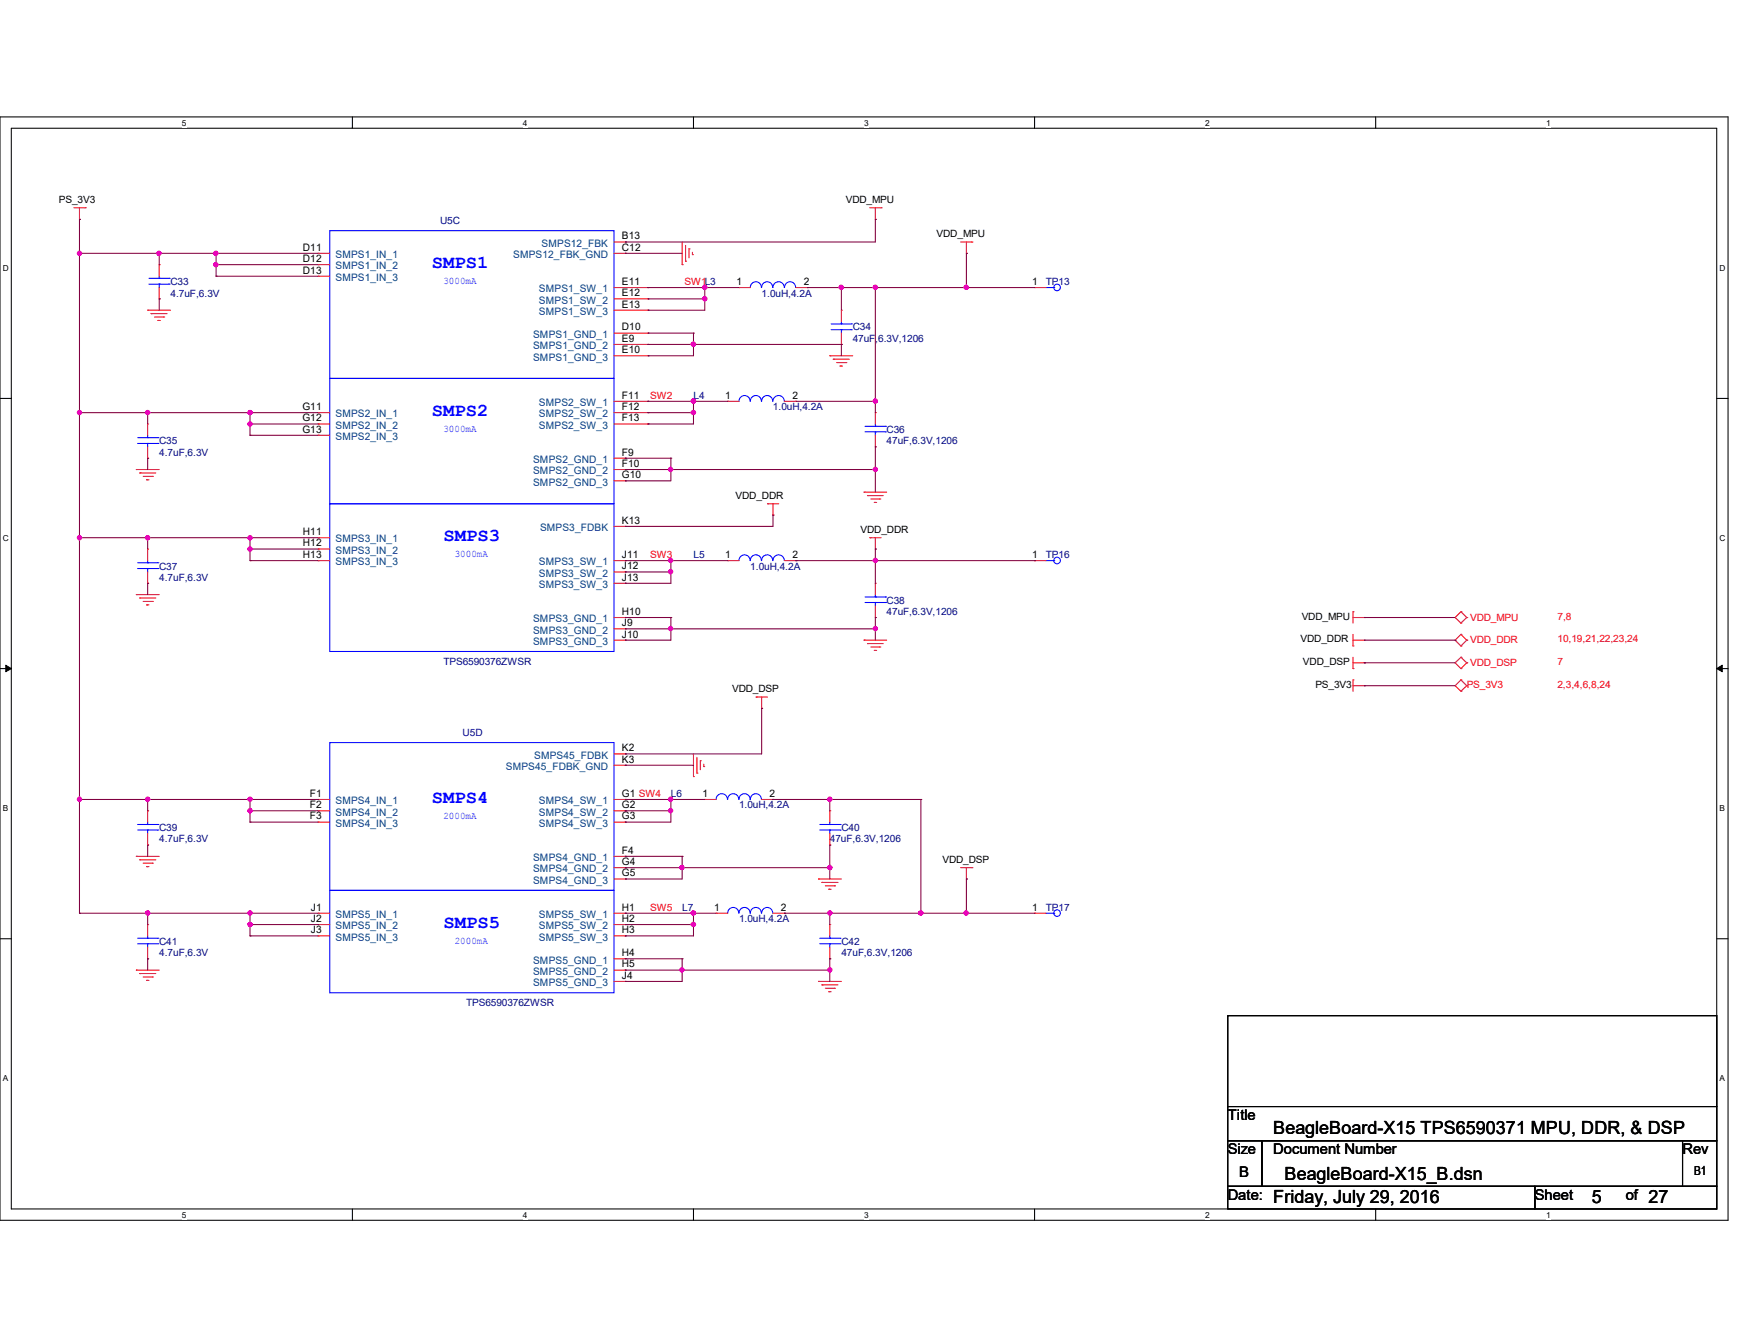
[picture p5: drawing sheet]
<svg xmlns="http://www.w3.org/2000/svg" width="279mm" height="216mm" viewBox="0 0 279 216" stroke-linecap="round" stroke-linejoin="round" font-family="sans-serif">
<path d="M0 18.8h278v177.4h-278zM1.8 20.6h274.3v173.8h-274.3z" fill="none" stroke="#000" stroke-width=".17"/>
<g fill="#fff">
<path d="M29.3 19h.7v1.5h-.7z"/>
<path d="M29.3 194.6h.7v1.4h-.7z"/>
</g>
<path d="M56.7 18.8v1.8M56.7 194.4v1.8" fill="none" stroke="#000" stroke-width=".17"/>
<g fill="#fff">
<path d="M84.1 19h.7v1.5h-.7z"/>
<path d="M84.1 194.6h.7v1.4h-.7z"/>
</g>
<path d="M111.5 18.8v1.8M111.5 194.4v1.8" fill="none" stroke="#000" stroke-width=".17"/>
<g fill="#fff">
<path d="M139 19h.7v1.5h-.7z"/>
<path d="M139 194.6h.7v1.4h-.7z"/>
</g>
<path d="M166.4 18.8v1.8M166.4 194.4v1.8" fill="none" stroke="#000" stroke-width=".17"/>
<g fill="#fff">
<path d="M193.8 19h.8v1.5h-.8z"/>
<path d="M193.8 194.6h.8v1.4h-.8z"/>
</g>
<path d="M221.3 18.8v1.8M221.3 194.4v1.8" fill="none" stroke="#000" stroke-width=".17"/>
<g fill="#fff">
<path d="M248.7 19h.7v1.5h-.7z"/>
<path d="M248.7 194.6h.7v1.4h-.7z"/>
<path d="M.5 42.3h.9v1.5h-.9z"/>
<path d="M276.6 42.3h.9v1.5h-.9z"/>
<path d="M.5 85.8h.9v1.4h-.9z"/>
<path d="M276.6 85.8h.9v1.4h-.9z"/>
</g>
<path d="M0 64.1h1.8M276.1 64.1h1.9" fill="none" stroke="#000" stroke-width=".17"/>
<g fill="#fff">
<path d="M.5 129.2h.8v1.5h-.8z"/>
<path d="M276.6 129.2h.9v1.5h-.9z"/>
</g>
<path d="M0 107.5h1.8M276.1 107.5h1.9" fill="none" stroke="#000" stroke-width=".17"/>
<path d="M.9 106.9l.9 .6-.9 .5zM276.1 107.5l.9-.6v1.1z" fill="#000" stroke="#000" stroke-width=".16"/>
<g fill="#fff">
<path d="M.5 172.6h.8v1.5h-.8z"/>
<path d="M276.6 172.6h.9v1.5h-.9z"/>
</g>
<path d="M0 150.9h1.8M276.1 150.9h1.9M197.5 163.3h78.6v14.6h-78.6zM197.5 177.9h78.6v5.5h-78.6zM197.5 183.4h5.5v7.3h-5.5zM197.5 190.7h49.4v3.7h-49.4zM203 183.4h67.6v7.3h-67.6zM246.9 190.7h29.2v3.7h-29.2zM270.6 183.4h5.5v7.3h-5.5z" fill="none" stroke="#000" stroke-width=".17"/>
<g fill="none" stroke="#f00" stroke-width=".17">
<path d="M11.9 33.4h1.8M12.8 35.3h.1M12.8 33.4v1.9M13.7 33.4h.1M98.8 38.9h1.8M100.6 38.9h.1M109.7 38.9v3.6M110.3 39.5v2.5M139.9 33.4h1.8M140.8 35.3h.1M140.8 33.4v1.9M141.7 33.4h.1"/>
<path d="M154.5 38.9h1.8M155.4 38.9v1.8M156.3 38.9h.1M23.7 49.9h.1M23.7 49.9h3.7M24.3 50.4h.1M24.3 50.4h2.6M24.8 51h1.5M25.4 51.5h.1M25.4 51.5h.4M25.6 42.5h.1M25.6 48h.1"/>
<path d="M25.6 42.5v1.9M25.6 46.2v1.8M26.3 51h.1M51.2 40.7h.1M51.2 42.5h.1M51.2 44.4h.1M51.2 40.7h1.8M51.2 42.5h1.8M51.2 44.4h1.8M98.8 49.9h5.4M98.8 57.2h5.4M98.8 46.2h5.4"/>
<path d="M98.8 40.7h1.8M98.8 48h5.4M98.8 53.6h5.4M98.8 55.4h5.4M100.6 40.7h.1M104.2 46.2h.1M104.2 48h.1M104.2 49.9h.1M104.2 53.6h.1M104.2 55.4h.1M104.2 57.2h.1M109.7 42.5h.1"/>
<path d="M110.3 42h.1M110.8 40h.1M110.8 40v1.4M111.4 40.9h.1M111.4 40.6v.3M118.9 46.2h.1M118.9 46.2h1.8M128 46.2h1.8M129.8 46.2h.1M133.5 57.2h.1M133.5 57.2h3.7M134 57.7h.1"/>
<path d="M134 57.7h2.6M134.6 58.3h1.5M135.1 58.8h.1M135.1 58.8h.4M135.3 49.9h.1M135.3 55.4h.1M135.3 49.9v1.8M135.3 53.6v1.8M136.1 58.3h.1M155.4 40.7h.1M166.4 46.2h.1M166.4 46.2h1.8"/>
<path d="M21.9 75.5h.1M21.9 75.5h3.7M22.5 76h.1M22.5 76h2.6M23 76.6h1.5M23.6 77.1h.1M23.6 77.1h.4M23.7 68.2h.1M23.7 73.7h.1M23.7 68.2v1.8M23.7 71.8v1.9M24.5 76.6h.1"/>
<path d="M51.2 66.3h.1M51.2 68.2h.1M51.2 70h.1M51.2 66.3h1.8M51.2 68.2h1.8M51.2 70h1.8M98.8 75.5h1.8M98.8 64.5h5.4M98.8 66.3h5.4M98.8 68.2h5.4M98.8 73.7h1.8M98.8 77.3h1.8"/>
<path d="M100.6 73.7h.1M100.6 75.5h.1M100.6 77.3h.1M104.2 64.5h.1M104.2 66.3h.1M104.2 68.2h.1M117.1 64.5h.1M117.1 64.5h1.8M126.2 64.5h1.8M128 64.5h.1M139 79.1h.1M139 79.1h3.6"/>
<path d="M139.5 79.7h.1M139.5 79.7h2.6M140.8 66.3h.1M140.8 71.8h.1M140.8 66.3v1.9M140.8 70v1.8M21.9 95.6h.1M21.9 95.6h3.7M22.5 96.1h.1M22.5 96.1h2.6M23 96.7h1.5M23.6 97.2h.1"/>
<path d="M23.6 97.2h.4M23.7 88.3h.1M23.7 93.8h.1M23.7 88.3v1.8M23.7 91.9v1.9M24.5 96.7h.1M51.2 86.4h.1M51.2 88.3h.1M51.2 90.1h.1M51.2 86.4h1.8M51.2 90.1h1.8M51.2 88.3h1.8"/>
<path d="M98.8 99.3h1.8M98.8 90.1h1.8M98.8 84.6h1.8M98.8 91.9h1.8M98.8 93.8h1.8M100.6 84.6h.1M100.6 90.1h.1M100.6 91.9h.1M100.6 93.8h.1M100.6 99.3h.1M117.1 90.1h.1M117.1 90.1h1.8"/>
<path d="M123.4 81h.1M123.4 81h1.9M124.3 82.8h.1M124.3 81v1.8M126.2 90.1h1.8M128 90.1h.1M139.9 86.4h.1M139.9 86.4h1.8M140.1 80.2h1.4M140.6 80.8h.1M140.6 80.8h.4M140.8 88.3h.1"/>
<path d="M140.8 93.8h.1M140.8 99.3h.1M140.8 86.4v1.9M140.8 93.8v1.8M140.8 97.4v1.9M141.5 80.2h.1M166.4 90.1h.1M166.4 90.1h1.8M217.6 98.3h.1M217.6 98.3v1.9M217.6 99.3h1.9M219.5 99.3h.1"/>
<path d="M235 98.3h.1M235 98.3l-.9 1 .9 .9M235 98.3l.9 1M235.9 99.3h.1M235.9 99.3l-.9 .9M98.8 102.9h1.8M98.8 101.1h1.8M100.6 101.1h.1M100.6 102.9h.1M121.6 112.1h.1M121.6 112.1h1.8M122.5 113.9h.1"/>
<path d="M122.5 112.1v1.8M139 102.9h.1M139 102.9h3.6M139.5 103.5h.1M139.5 103.5h2.6M140.1 104h1.4M140.6 104.6h.1M140.6 104.6h.4M141.5 104h.1M217.6 109.3h.1M217.6 107.5h.1M217.6 103.8h.1"/>
<path d="M217.6 102.9h1.9M217.6 110.2h1.9M217.6 102v1.8M217.6 105.7v1.8M217.6 109.3v1.8M217.6 106.6h1.9M219.5 110.2h.1M219.5 106.6h.1M219.5 102.9h.1M235 109.3h.1M235 111.1h.1M235 100.2h.1"/>
<path d="M235 105.7h.1M235 107.5h.1M235 102h.1M235 103.8h.1M235 109.3l-.9 .9 .9 .9M235 109.3l.9 .9M235 105.7l-.9 .9 .9 .9M235 105.7l.9 .9M235 102l-.9 .9 .9 .9M235 102l.9 .9M235.9 110.2h.1M235.9 106.6h.1"/>
<path d="M235.9 102.9h.1M235.9 110.2l-.9 .9M235.9 106.6l-.9 .9M235.9 102.9l-.9 .9M21.9 137.7h.1M21.9 137.7h3.7M22.5 138.2h.1M22.5 138.2h2.6M23 138.8h1.5M23.6 139.3h.1M23.6 139.3h.4M23.7 130.3h.1"/>
<path d="M23.7 135.8h.1M23.7 130.3v1.9M23.7 134v1.8M24.5 138.8h.1M51.2 128.5h.1M51.2 130.3h.1M51.2 132.2h.1M51.2 128.5h1.8M51.2 130.3h1.8M51.2 132.2h1.8M98.8 137.7h1.8M98.8 139.5h1.8"/>
<path d="M98.8 121.2h1.8M98.8 123h1.8M98.8 128.5h1.8M98.8 130.3h1.8M98.8 132.2h1.8M100.6 121.2h.1M100.6 123h.1M100.6 128.5h.1M100.6 130.3h.1M100.6 132.2h.1M100.6 137.7h.1M100.6 139.5h.1"/>
<path d="M111.5 124.8h.1M111.5 121.2v3.6M112.1 124.3h.1M112.1 121.8v2.5M112.6 122.3h.1M112.6 122.3v1.4M113.2 123.2h.1M113.2 122.9v.3M113.4 128.5h.1M113.4 128.5h1.8M122.5 128.5h1.8M124.3 128.5h.1"/>
<path d="M133.5 130.3h.1M133.5 135.8h.1M133.5 130.3v1.9M133.5 134v1.8M154.5 139.5h1.8M155.4 139.5v1.8M156.3 139.5h.1M21.9 156h.1M21.9 156h3.7M22.5 156.5h.1M22.5 156.5h2.6M23 157.1h1.5"/>
<path d="M23.6 157.6h.1M23.6 157.6h.4M23.7 148.6h.1M23.7 154.1h.1M23.7 148.6v1.9M23.7 152.3v1.8M24.5 157.1h.1M51.2 146.8h.1M51.2 148.6h.1M51.2 150.5h.1M51.2 146.8h1.8M51.2 148.6h1.8"/>
<path d="M51.2 150.5h1.8M98.8 157.8h1.8M98.8 156h1.8M98.8 141.3h1.8M98.8 146.8h1.8M98.8 148.6h1.8M98.8 150.5h1.8M98.8 154.1h1.8M100.6 141.3h.1M100.6 146.8h.1M100.6 148.6h.1M100.6 150.5h.1"/>
<path d="M100.6 154.1h.1M100.6 156h.1M100.6 157.8h.1M115.2 146.8h.1M115.2 146.8h1.9M124.3 146.8h1.9M126.2 146.8h.1M131.7 157.8h.1M131.7 141.3h.1M131.7 157.8h3.6M131.7 141.3h3.6M132.2 158.3h.1"/>
<path d="M132.2 141.9h.1M132.2 158.3h2.6M132.2 141.9h2.6M132.8 158.9h1.4M132.8 142.4h1.4M133.3 159.4h.1M133.3 143h.1M133.3 159.4h.4M133.3 143h.4M133.5 148.6h.1M133.5 154.1h.1M133.5 148.6v1.9"/>
<path d="M133.5 152.3v1.8M134.2 158.9h.1M134.2 142.4h.1M155.4 141.3h.1M166.4 146.8h.1M166.4 146.8h1.8"/>
</g>
<g fill="none" stroke="#00f" stroke-width=".17">
<path d="M53 37.1h45.8v23.7h-45.8zM24 45.7h3.2M24 44.7h3.2M25.6 44.7h.1M25.6 45.7h.1M25.6 44.4v.3M25.6 45.7v.5M27.2 45.7h.1M27.2 44.7h.1M122.5 46.2a.89 .89 0 0 0-.9-.9 .89 .89 0 0 0-.9 .9M124.3 46.2a.89 .89 0 0 0-.9-.9 .89 .89 0 0 0-.9 .9M126.2 46.2a.91 .91 0 0 0-1-.9 .91 .91 0 0 0-.9 .9"/>
<path d="M128 46.2a.89 .89 0 0 0-.9-.9 .89 .89 0 0 0-.9 .9M133.7 53h3.2M133.7 52.1h3.2M135.3 52.1h.1M135.3 53h.1M135.3 51.7v.4M135.3 53v.6M136.9 53h.1M136.9 52.1h.1M168.2 46.2h1.3M169.5 46.2h.1M22.1 71.3h3.3"/>
<path d="M22.1 70.4h3.3M23.7 70.4h.1M23.7 71.3h.1M23.7 70v.4M23.7 71.3v.5M25.4 71.3h.1M25.4 70.4h.1M53 60.8h45.8v20.2h-45.8zM120.6 64.5a.89 .89 0 0 0-.8-.9 .89 .89 0 0 0-.9 .9M122.5 64.5a.89 .89 0 0 0-.9-.9 .89 .89 0 0 0-.9 .9M124.3 64.5a.89 .89 0 0 0-.9-.9 .89 .89 0 0 0-.9 .9M126.2 64.5a.91 .91 0 0 0-1-.9 .91 .91 0 0 0-.9 .9"/>
<path d="M139.1 69.4h3.4M139.1 68.5h3.4M140.8 68.5h.1M140.8 69.4h.1M140.8 68.2v.3M140.8 69.4v.6M142.5 69.4h.1M142.5 68.5h.1M22.1 91.4h3.3M22.1 90.5h3.3M23.7 90.5h.1M23.7 91.4h.1"/>
<path d="M23.7 90.1v.4M23.7 91.4v.5M25.4 91.4h.1M25.4 90.5h.1M53 81h45.8v23.7h-45.8zM120.6 90.1a.89 .89 0 0 0-.8-.9 .89 .89 0 0 0-.9 .9M122.5 90.1a.89 .89 0 0 0-.9-.9 .89 .89 0 0 0-.9 .9M124.3 90.1a.89 .89 0 0 0-.9-.9 .89 .89 0 0 0-.9 .9M126.2 90.1a.91 .91 0 0 0-1-.9 .91 .91 0 0 0-.9 .9M139.1 96.9h3.4M139.1 96h3.4M140.8 96h.1"/>
<path d="M140.8 96.9h.1M140.8 95.6v.4M140.8 96.9v.5M142.5 96.9h.1M142.5 96h.1M168.2 90.1h1.3M169.5 90.1h.1M53 119.4h45.8v23.7h-45.8zM22.1 133.4h3.3M22.1 132.5h3.3M23.7 132.5h.1M23.7 133.4h.1"/>
<path d="M23.7 132.2v.3M23.7 133.4v.6M25.4 133.4h.1M25.4 132.5h.1M117 128.5a.91 .91 0 0 0-.9-.9 .91 .91 0 0 0-.9 .9M118.8 128.5a.89 .89 0 0 0-.9-.9 .89 .89 0 0 0-.8 .9M120.6 128.5a.89 .89 0 0 0-.8-.9 .89 .89 0 0 0-.9 .9M122.5 128.5a.89 .89 0 0 0-.9-.9 .89 .89 0 0 0-.9 .9M131.9 133.4h3.2M131.9 132.5h3.2M133.5 132.5h.1M133.5 133.4h.1"/>
<path d="M133.5 132.2v.3M133.5 133.4v.6M135.1 133.4h.1M135.1 132.5h.1M22.1 151.7h3.3M22.1 150.8h3.3M23.7 150.8h.1M23.7 151.7h.1M23.7 150.5v.3M23.7 151.7v.6M25.4 151.7h.1M25.4 150.8h.1"/>
<path d="M53 143.1h45.8v16.5h-45.8zM118.8 146.8a.89 .89 0 0 0-.9-.9 .89 .89 0 0 0-.8 .9M120.6 146.8a.89 .89 0 0 0-.8-.9 .89 .89 0 0 0-.9 .9M122.5 146.8a.89 .89 0 0 0-.9-.9 .89 .89 0 0 0-.9 .9M124.3 146.8a.89 .89 0 0 0-.9-.9 .89 .89 0 0 0-.9 .9M131.9 151.7h3.2M131.9 150.8h3.2M133.5 150.8h.1M133.5 151.7h.1M133.5 150.5v.3M133.5 151.7v.6M135.1 151.7h.1"/>
<path d="M135.1 150.8h.1M168.2 146.8h1.3M169.5 146.8h.1"/>
<circle cx="170" cy="46.2" r=".53"/>
<circle cx="170" cy="90.1" r=".53"/>
<circle cx="170" cy="146.8" r=".53"/>
</g>
<g fill="none" stroke="#800040" stroke-width=".17">
<path d="M12.8 35.3h.1M12.8 35.3v111.5M100.6 38.9h.1M140.8 35.3h.1M140.8 35.3v3.6h-40.2M12.8 40.7h.1M12.8 40.7h38.4M25.6 40.7h.1M25.6 48h.1M25.6 40.7v1.8M25.6 48v1.9M34.8 40.7h.1"/>
<path d="M34.8 42.5h.1M34.8 44.4h.1M34.8 40.7v3.7M34.8 42.5h16.4M34.8 44.4h16.4M100.6 40.7h.1M100.6 40.7h9.1M104.2 57.2h.1M104.2 55.4h.1M104.2 53.6h.1M104.2 49.9h.1M104.2 48h.1"/>
<path d="M104.2 46.2h.1M104.2 46.2h14.7M104.2 55.4h31.1M104.2 53.6h7.3M104.2 48h9.2M111.5 55.4h.1M111.5 53.6h.1M111.5 53.6v3.6h-7.3M113.4 48h.1M113.4 46.2h.1M113.4 46.2v3.7h-9.2M129.8 46.2h.1"/>
<path d="M129.8 46.2h36.6M135.3 46.2h.1M135.3 55.4h.1M135.3 46.2v3.7M135.3 55.4v1.8M140.8 46.2h.1M140.8 46.2v20.1M155.4 46.2h.1M155.4 40.7h.1M155.4 40.7v5.5M12.8 66.3h.1M12.8 66.3h38.4"/>
<path d="M23.7 66.3h.1M23.7 73.7h.1M23.7 66.3v1.9M23.7 73.7v1.8M40.2 66.3h.1M40.2 68.2h.1M40.2 70h.1M40.2 66.3v3.7M40.2 68.2h11M40.2 70h11M100.6 77.3h.1M100.6 75.5h.1"/>
<path d="M100.6 73.7h.1M100.6 75.5h40.2M100.6 73.7h7.3M104.2 66.3h.1M104.2 64.5h.1M104.2 68.2h.1M104.2 66.3h7.3M104.2 64.5h12.9M107.9 75.5h.1M107.9 73.7h.1M107.9 73.7v3.6h-7.3M111.5 64.5h.1"/>
<path d="M111.5 66.3h.1M111.5 64.5v3.7h-7.3M128 64.5h12.8M140.8 64.5h.1M140.8 75.5h.1M140.8 71.8h.1M140.8 71.8v7.3M12.8 86.4h.1M12.8 86.4h38.4M23.7 93.8h.1M23.7 86.4h.1M23.7 86.4v1.9"/>
<path d="M23.7 93.8v1.8M40.2 86.4h.1M40.2 88.3h.1M40.2 90.1h.1M40.2 90.1h11M40.2 86.4v3.7M40.2 88.3h11M100.6 99.3h.1M100.6 90.1h.1M100.6 93.8h.1M100.6 91.9h.1M100.6 84.6h.1"/>
<path d="M100.6 90.1h16.5M100.6 99.3h7.3M100.6 91.9h7.3M107.9 90.1h.1M107.9 99.3h.1M107.9 91.9h.1M107.9 90.1v3.7h-7.3M107.9 99.3v3.6h-7.3M124.3 82.8h.1M124.3 82.8v1.8h-23.7M128 90.1h.1M128 90.1h38.4"/>
<path d="M140.8 90.1h.1M140.8 99.3h.1M140.8 88.3h.1M140.8 88.3v5.5M140.8 99.3v3.6M166.4 90.1h.1M219.5 99.3h.1M219.5 99.3h14.6M100.6 102.9h.1M100.6 101.1h.1M100.6 101.1h40.2M107.9 101.1h.1"/>
<path d="M122.5 113.9h.1M122.5 113.9v7.3h-21.9M140.8 101.1h.1M219.5 110.2h.1M219.5 106.6h.1M219.5 102.9h14.6M219.5 110.2h14.6M219.5 106.6h14.6M234.1 102.9h.1M12.8 128.5h.1M12.8 128.5h38.4M23.7 128.5h.1"/>
<path d="M23.7 135.8h.1M23.7 128.5v1.8M23.7 135.8v1.9M40.2 128.5h.1M40.2 130.3h.1M40.2 132.2h.1M40.2 128.5v3.7M40.2 130.3h11M40.2 132.2h11M100.6 121.2h.1M100.6 130.3h.1M100.6 128.5h.1"/>
<path d="M100.6 132.2h.1M100.6 139.5h.1M100.6 137.7h.1M100.6 123h.1M100.6 128.5h12.8M100.6 130.3h7.3M100.6 139.5h32.9M100.6 137.7h9.1M100.6 123h10.9M107.9 130.3h.1M107.9 128.5h.1M107.9 128.5v3.7h-7.3"/>
<path d="M109.7 137.7h.1M109.7 139.5h.1M109.7 137.7v3.6h-9.1M124.3 128.5h.1M124.3 128.5h23.8M133.5 139.5h.1M133.5 128.5h.1M133.5 135.8h.1M133.5 128.5v1.8M133.5 135.8v5.5M148.1 128.5h.1M148.1 128.5v18.3"/>
<path d="M12.8 146.8h.1M12.8 146.8h38.4M23.7 146.8h.1M23.7 154.1h.1M23.7 146.8v1.8M23.7 154.1v1.9M40.2 146.8h.1M40.2 148.6h.1M40.2 150.5h.1M40.2 146.8v3.7M40.2 148.6h11M40.2 150.5h11"/>
<path d="M100.6 157.8h.1M100.6 156h.1M100.6 154.1h.1M100.6 146.8h.1M100.6 148.6h.1M100.6 150.5h.1M100.6 141.3h.1M100.6 156h32.9M100.6 154.1h9.1M100.6 146.8h14.6M100.6 148.6h10.9M109.7 154.1h.1"/>
<path d="M109.7 156h.1M109.7 154.1v3.7h-9.1M111.5 146.8h.1M111.5 148.6h.1M111.5 146.8v3.7h-10.9M126.2 146.8h.1M126.2 146.8h40.2M133.5 156h.1M133.5 154.1h.1M133.5 146.8h.1M133.5 146.8v1.8M133.5 154.1v3.7"/>
<path d="M155.4 146.8h.1M155.4 141.3h.1M155.4 141.3v5.5"/>
</g>
<g fill="#f0f" stroke="#f0f" stroke-width=".17">
<circle cx="34.7" cy="40.7" r=".34"/>
<circle cx="34.7" cy="42.5" r=".34"/>
<circle cx="109.7" cy="155.9" r=".34"/>
<circle cx="140.8" cy="90.1" r=".34"/>
<circle cx="25.6" cy="40.7" r=".34"/>
<circle cx="40.2" cy="66.3" r=".34"/>
<circle cx="23.7" cy="66.3" r=".34"/>
<circle cx="40.2" cy="68.2" r=".34"/>
<circle cx="12.8" cy="66.3" r=".34"/>
<circle cx="12.8" cy="40.7" r=".34"/>
<circle cx="40.2" cy="88.3" r=".34"/>
<circle cx="40.2" cy="86.4" r=".34"/>
<circle cx="23.7" cy="86.4" r=".34"/>
<circle cx="40.2" cy="128.5" r=".34"/>
<circle cx="23.7" cy="128.5" r=".34"/>
<circle cx="40.2" cy="130.3" r=".34"/>
<circle cx="40.2" cy="146.8" r=".34"/>
<circle cx="23.7" cy="146.8" r=".34"/>
<circle cx="40.2" cy="148.6" r=".34"/>
<circle cx="12.8" cy="128.5" r=".34"/>
<circle cx="12.8" cy="86.4" r=".34"/>
<circle cx="111.5" cy="146.8" r=".35"/>
<circle cx="111.5" cy="148.6" r=".35"/>
<circle cx="107.9" cy="130.3" r=".34"/>
<circle cx="107.9" cy="128.5" r=".34"/>
<circle cx="109.7" cy="139.5" r=".34"/>
<circle cx="140.8" cy="101" r=".34"/>
<circle cx="107.9" cy="101" r=".34"/>
<circle cx="107.9" cy="90.1" r=".34"/>
<circle cx="107.9" cy="91.9" r=".34"/>
<circle cx="148.1" cy="146.8" r=".35"/>
<circle cx="133.5" cy="146.8" r=".34"/>
<circle cx="111.5" cy="66.3" r=".35"/>
<circle cx="111.5" cy="64.5" r=".35"/>
<circle cx="111.5" cy="55.3" r=".35"/>
<circle cx="113.4" cy="48" r=".34"/>
<circle cx="113.4" cy="46.2" r=".34"/>
<circle cx="140.8" cy="46.2" r=".34"/>
<circle cx="135.3" cy="46.2" r=".34"/>
<circle cx="133.5" cy="155.9" r=".34"/>
<circle cx="133.5" cy="128.5" r=".34"/>
<circle cx="155.4" cy="46.2" r=".34"/>
<circle cx="155.4" cy="146.8" r=".34"/>
<circle cx="140.8" cy="64.5" r=".34"/>
<circle cx="140.8" cy="75.5" r=".34"/>
<circle cx="107.9" cy="75.5" r=".34"/>
<circle cx="133.5" cy="139.5" r=".34"/>
</g>
<g font-size="2.9" fill="#00f">
<text x="69.5" y="43.1">SMPS1</text>
<text x="69.5" y="66.9">SMPS2</text>
<text x="71.3" y="87">SMPS3</text>
<text x="69.5" y="129.1">SMPS4</text>
<text x="71.3" y="149.2">SMPS5</text>
</g>
<g font-size="2.9">
<text x="204.8" y="182.3">BeagleBoard-X15 TPS6590371 MPU, DDR, &amp; DSP</text>
<text x="206.6" y="189.7">BeagleBoard-X15_B.dsn</text>
<text x="204.8" y="193.3">Friday, July 29, 2016</text>
<text x="256" y="193.3">5</text>
<text x="265.2" y="193.3">27</text>
</g>
<g font-size="2.4">
<text x="197.5" y="180.1">Title</text>
<text x="197.5" y="185.6">Size</text>
<text x="204.8" y="185.6">Document Number</text>
<text x="270.6" y="185.6">Rev</text>
<text x="199.3" y="189.2">B</text>
<text x="197.5" y="192.9">Date:</text>
<text x="246.9" y="192.9">Sheet</text>
<text x="261.5" y="192.9">of</text>
</g>
<text font-size="2" x="272.5" y="188.9">B1</text>
<g font-size="1.7">
<text x="48.7" y="40.3">D11</text>
<text x="100" y="38.5">B13</text>
<text x="100" y="40.3">C12</text>
<text x="48.7" y="42.1">D12</text>
<text x="48.7" y="44">D13</text>
<text x="100" y="45.8">E11</text>
<text x="100" y="47.6">E12</text>
<text x="118.5" y="45.8">1</text>
<text x="129.3" y="45.8">2</text>
<text x="166" y="45.8">1</text>
<text x="100" y="49.4">E13</text>
<text x="100" y="53.1">D10</text>
<text x="100" y="54.9">E9</text>
<text x="100" y="56.8">E10</text>
<text x="48.6" y="65.9">G11</text>
<text x="100" y="64.1">F11</text>
<text x="100" y="65.9">F12</text>
<text x="116.7" y="64.1">1</text>
<text x="127.5" y="64.1">2</text>
<text x="48.6" y="67.7">G12</text>
<text x="48.6" y="69.6">G13</text>
<text x="100" y="67.7">F13</text>
<text x="100" y="73.2">F9</text>
<text x="100" y="75.1">F10</text>
<text x="100" y="76.9">G10</text>
<text x="48.7" y="86">H11</text>
<text x="48.7" y="87.8">H12</text>
<text x="48.7" y="89.7">H13</text>
<text x="100" y="84.2">K13</text>
<text x="100" y="89.7">J11</text>
<text x="116.7" y="89.7">1</text>
<text x="127.5" y="89.7">2</text>
<text x="166" y="89.7">1</text>
<text x="100" y="91.5">J12</text>
<text x="100" y="93.3">J13</text>
<text x="100" y="98.8">H10</text>
<text x="100" y="100.7">J9</text>
<text x="100" y="102.5">J10</text>
<text x="100" y="120.8">K2</text>
<text x="100" y="122.6">K3</text>
<text x="49.8" y="128.1">F1</text>
<text x="49.8" y="129.9">F2</text>
<text x="49.8" y="131.7">F3</text>
<text x="100" y="128.1">G1 SW4</text>
<text x="100" y="129.9">G2</text>
<text x="100" y="131.7">G3</text>
<text x="113" y="128.1">1</text>
<text x="123.8" y="128.1">2</text>
<text x="100" y="137.2">F4</text>
<text x="100" y="139.1">G4</text>
<text x="100" y="140.9">G5</text>
<text x="50" y="146.4">J1</text>
<text x="50" y="148.2">J2</text>
<text x="100" y="146.4">H1</text>
<text x="100" y="148.2">H2</text>
<text x="114.8" y="146.4">1</text>
<text x="125.6" y="146.4">2</text>
<text x="166" y="146.4">1</text>
<text x="50" y="150">J3</text>
<text x="100" y="150">H3</text>
<text x="100" y="153.7">H4</text>
<text x="100" y="155.5">H5</text>
<text x="100" y="157.4">J4</text>
</g>
<g font-size="1.7" fill="#004080">
<text x="54" y="41.5">SMPS1_IN_1</text>
<text x="82.5" y="41.5">SMPS12_FBK_GND</text>
<text x="87.1" y="39.7">SMPS12_FBK</text>
<text x="54" y="43.3">SMPS1_IN_2</text>
<text x="54" y="45.2">SMPS1_IN_3</text>
<text x="86.7" y="47">SMPS1_SW_1</text>
<text x="86.7" y="48.8">SMPS1_SW_2</text>
<text x="86.7" y="50.6">SMPS1_SW_3</text>
<text x="85.8" y="54.3">SMPS1_GND_1</text>
<text x="85.8" y="56.1">SMPS1_GND_2</text>
<text x="85.8" y="58">SMPS1_GND_3</text>
<text x="86.7" y="65.3">SMPS2_SW_1</text>
<text x="54" y="67.1">SMPS2_IN_1</text>
<text x="54" y="68.9">SMPS2_IN_2</text>
<text x="54" y="70.7">SMPS2_IN_3</text>
<text x="86.7" y="67.1">SMPS2_SW_2</text>
<text x="86.7" y="68.9">SMPS2_SW_3</text>
<text x="85.8" y="74.4">SMPS2_GND_1</text>
<text x="85.8" y="76.2">SMPS2_GND_2</text>
<text x="85.8" y="78.1">SMPS2_GND_3</text>
<text x="54" y="87.2">SMPS3_IN_1</text>
<text x="54" y="89">SMPS3_IN_2</text>
<text x="86.9" y="85.4">SMPS3_FDBK</text>
<text x="54" y="90.9">SMPS3_IN_3</text>
<text x="86.7" y="90.9">SMPS3_SW_1</text>
<text x="86.7" y="92.7">SMPS3_SW_2</text>
<text x="86.7" y="94.5">SMPS3_SW_3</text>
<text x="85.8" y="100">SMPS3_GND_1</text>
<text x="85.8" y="101.9">SMPS3_GND_2</text>
<text x="85.8" y="103.7">SMPS3_GND_3</text>
<text x="81.4" y="123.8">SMPS45_FDBK_GND</text>
<text x="85.9" y="122">SMPS45_FDBK</text>
<text x="54" y="129.3">SMPS4_IN_1</text>
<text x="54" y="131.1">SMPS4_IN_2</text>
<text x="86.7" y="129.3">SMPS4_SW_1</text>
<text x="86.7" y="131.1">SMPS4_SW_2</text>
<text x="54" y="132.9">SMPS4_IN_3</text>
<text x="86.7" y="132.9">SMPS4_SW_3</text>
<text x="85.8" y="138.4">SMPS4_GND_1</text>
<text x="85.8" y="140.3">SMPS4_GND_2</text>
<text x="85.8" y="142.1">SMPS4_GND_3</text>
<text x="54" y="147.6">SMPS5_IN_1</text>
<text x="54" y="149.4">SMPS5_IN_2</text>
<text x="86.7" y="147.6">SMPS5_SW_1</text>
<text x="86.7" y="149.4">SMPS5_SW_2</text>
<text x="54" y="151.2">SMPS5_IN_3</text>
<text x="85.8" y="154.9">SMPS5_GND_1</text>
<text x="86.7" y="151.2">SMPS5_SW_3</text>
<text x="85.8" y="156.7">SMPS5_GND_2</text>
<text x="85.8" y="158.5">SMPS5_GND_3</text>
</g>
<g font-size="1.6">
<text x="9.5" y="32.7">PS_3V3</text>
<text x="136.1" y="32.7">VDD_MPU</text>
<text x="150.7" y="38.1">VDD_MPU</text>
<text x="118.3" y="80.2">VDD_DDR</text>
<text x="138.4" y="85.7">VDD_DDR</text>
<text x="209.4" y="99.6">VDD_MPU</text>
<text x="209.2" y="103.3">VDD_DDR</text>
<text x="209.6" y="106.9">VDD_DSP</text>
<text x="117.8" y="111.3">VDD_DSP</text>
<text x="211.6" y="110.6">PS_3V3</text>
<text x="151.6" y="138.7">VDD_DSP</text>
</g>
<g font-size="1.6" fill="#000080">
<text x="70.8" y="35.9">U5C</text>
<text x="27.4" y="45.8">C33</text>
<text x="27.4" y="47.7">4.7uF,6.3V</text>
<text x="122.5" y="47.7">1.0uH,4.2A</text>
<text x="168.2" y="45.8">TP13</text>
<text x="137.2" y="53.1">C34</text>
<text x="137.2" y="55">47uF,6.3V,1206</text>
<text x="111.5" y="64.1">L4</text>
<text x="124.3" y="66">1.0uH,4.2A</text>
<text x="25.6" y="71.4">C35</text>
<text x="142.6" y="69.6">C36</text>
<text x="142.6" y="71.4">47uF,6.3V,1206</text>
<text x="25.6" y="73.3">4.7uF,6.3V</text>
<text x="111.5" y="89.7">L5</text>
<text x="168.2" y="89.7">TP16</text>
<text x="25.6" y="91.6">C37</text>
<text x="25.6" y="93.4">4.7uF,6.3V</text>
<text x="120.7" y="91.6">1.0uH,4.2A</text>
<text x="142.6" y="97">C38</text>
<text x="142.6" y="98.8">47uF,6.3V,1206</text>
<text x="71.3" y="106.9">TPS6590376ZWSR</text>
<text x="74.4" y="118.2">U5D</text>
<text x="107.9" y="128.1">L6</text>
<text x="118.9" y="130">1.0uH,4.2A</text>
<text x="25.6" y="133.6">C39</text>
<text x="25.6" y="135.4">4.7uF,6.3V</text>
<text x="133.5" y="135.4">47uF,6.3V,1206</text>
<text x="135.3" y="133.6">C40</text>
<text x="109.7" y="146.4">L7</text>
<text x="118.9" y="148.3">1.0uH,4.2A</text>
<text x="168.2" y="146.4">TP17</text>
<text x="25.6" y="151.9">C41</text>
<text x="25.6" y="153.7">4.7uF,6.3V</text>
<text x="135.3" y="151.9">C42</text>
<text x="135.3" y="153.7">47uF,6.3V,1206</text>
<text x="75" y="161.8">TPS6590376ZWSR</text>
</g>
<g font-size="1.6" fill="#00f">
<text x="71.3" y="45.7">3000mA</text>
<text x="71.3" y="69.4">3000mA</text>
<text x="73.2" y="89.5">3000mA</text>
<text x="71.3" y="131.6">2000mA</text>
<text x="73.2" y="151.7">2000mA</text>
</g>
<g font-size="1.6" fill="#f00">
<text x="110.1" y="45.8">SW1L3</text>
<text x="104.6" y="64.1">SW2</text>
<text x="104.6" y="89.7">SW3</text>
<text x="236.5" y="99.8">VDD_MPU</text>
<text x="250.5" y="99.6">7,8</text>
<text x="236.5" y="107.1">VDD_DSP</text>
<text x="236.5" y="103.4">VDD_DDR</text>
<text x="250.5" y="106.9">7</text>
<text x="250.5" y="103.3">10,19,21,22,23,24</text>
<text x="235.9" y="110.6">PS_3V3</text>
<text x="250.5" y="110.6">2,3,4,6,8,24</text>
<text x="104.6" y="146.4">SW5</text>
</g>
<g font-size="1.3">
<text x="29.3" y="20.2">5</text>
<text x="84.1" y="20.2">4</text>
<text x="139" y="20.2">3</text>
<text x="193.8" y="20.2">2</text>
<text x="248.7" y="20.2">1</text>
<text x=".5" y="43.5">D</text>
<text x="276.6" y="43.5">D</text>
<text x=".5" y="87">C</text>
<text x="276.6" y="87">C</text>
<text x=".5" y="130.4">B</text>
<text x="276.6" y="130.4">B</text>
<text x=".5" y="173.8">A</text>
<text x="276.6" y="173.8">A</text>
<text x="29.3" y="195.7">5</text>
<text x="84.1" y="195.7">4</text>
<text x="139" y="195.7">3</text>
<text x="193.8" y="195.7">2</text>
<text x="248.7" y="195.7">1</text>
</g>
</svg>
